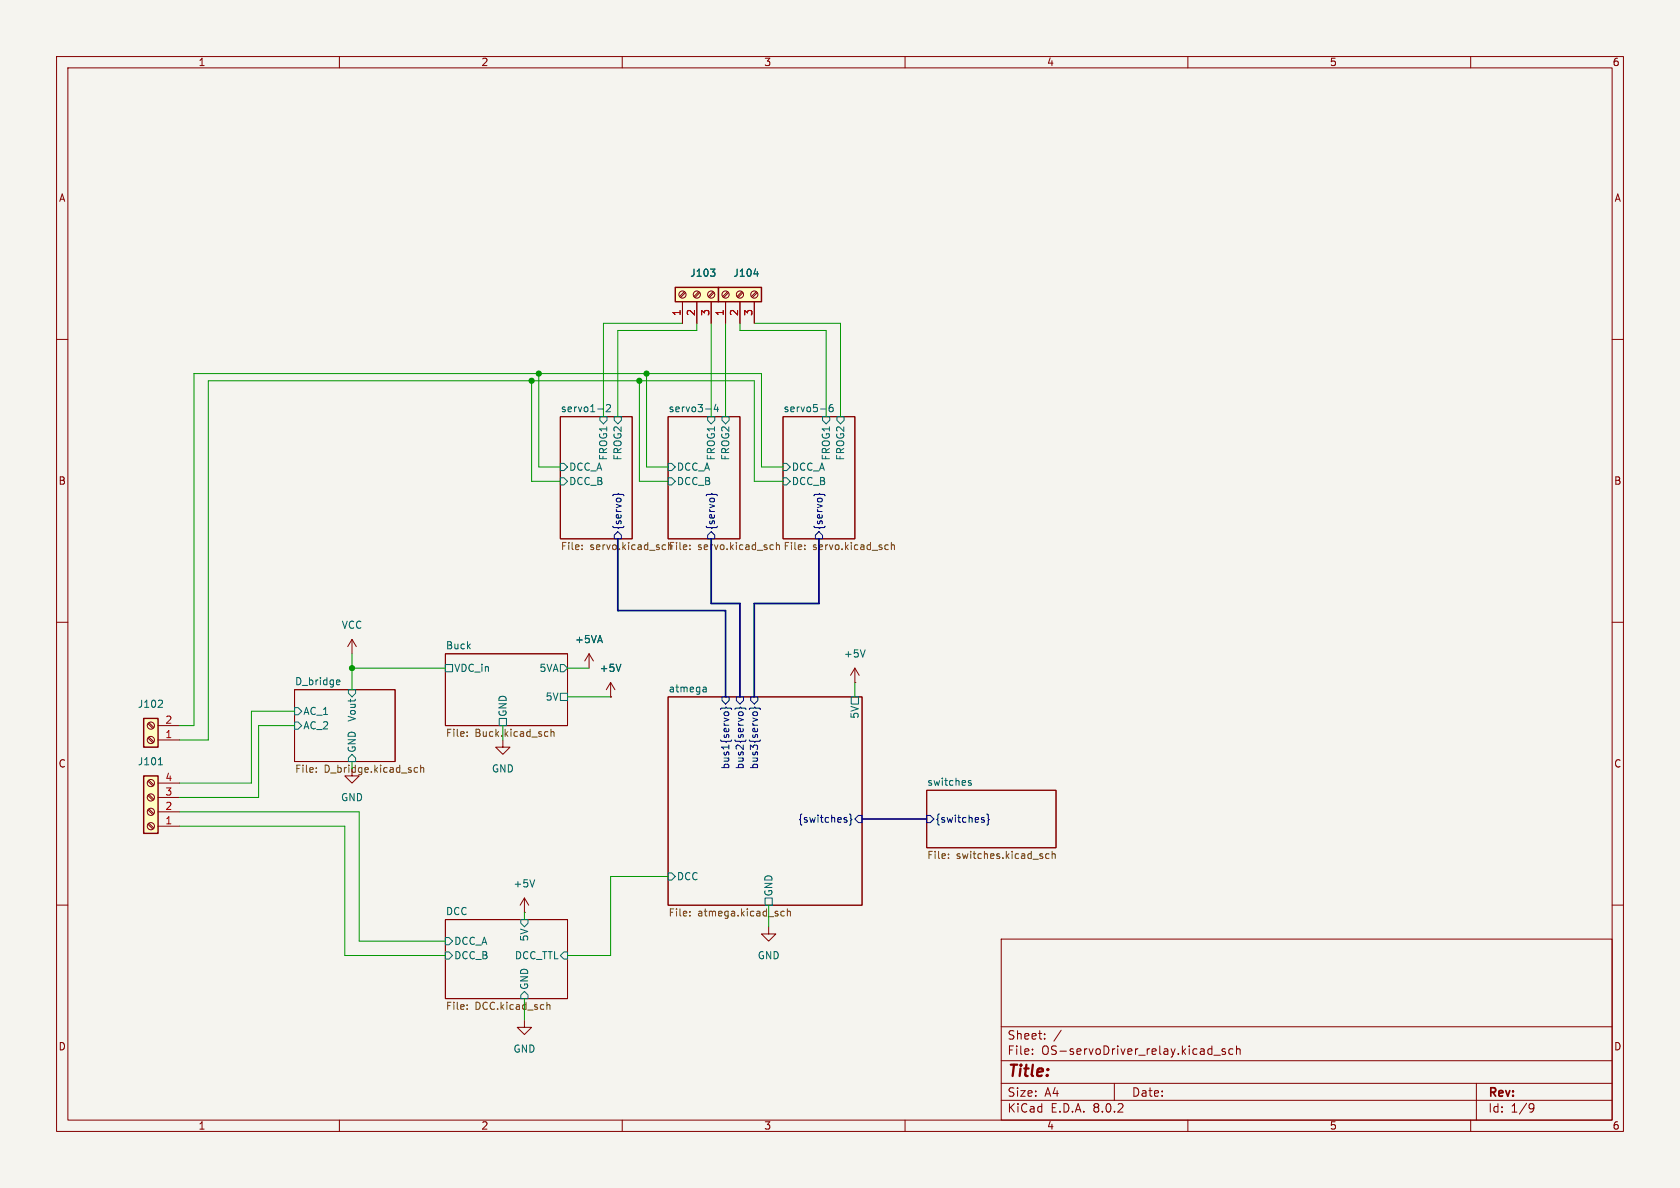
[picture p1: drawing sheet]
<svg xmlns="http://www.w3.org/2000/svg" width="297mm" height="210mm" viewBox="0 0 297 210" stroke-linecap="round" stroke-linejoin="round" font-family="sans-serif">
<path d="M0 0h297v210h-297z" fill="#f5f4ef" stroke="#f5f4ef" stroke-width=".18"/>
<g fill="none" stroke="#840000" stroke-width=".18">
<path d="M10 10h277v190h-277zM12 12h273v186h-273zM60 10v2M110 10v2M160 10v2M210 10v2M260 10v2M10 60h2M285 60h2M99.1 73.7h12.7v21.6h-12.7zM118.1 73.7h12.7v21.6h-12.7zM138.4 73.7h12.7v21.6h-12.7z"/>
<path d="M10 110h2M78.7 115.6h21.6v12.7h-21.6zM151.1 118.1l-.7 1.3M151.1 118.1v2.6M151.1 118.1l.8 1.3M285 110h2M52.1 121.9h17.7v12.7h-17.7zM107.9 123.2h.1M107.9 120.7l-.7 1.2M107.9 120.7v2.5M107.9 120.7l.8 1.2M118.1 123.2h34.3v36.8h-34.3z"/>
<path d="M151.1 120.7h.1M163.8 139.7h22.9v10.2h-22.9zM10 160h2M285 160h2M78.7 162.6h21.6v13.9h-21.6zM135.9 163.8v1.3h1.3l-1.3 1.3-1.3-1.3h1.3M177 166h108v32h-108zM60 198v2M110 198v2M160 198v2M177 194.5h108M177 191.5h108"/>
<path d="M177 187.5h108M177 181.5h108M182.5 186.3v.1M182.5 185.5v.1M184.7 183.6v.1M184.7 182.8v.1M187.6 182.1l-1.3 2M197 191.5v3M210 198v2M214.6 186.5h1.1M216.6 185.5l-.4-.1-.2 .2 .1 .2 .5 .2v.3h-.6M218 185.5l-.5-.1-.3 .3v.4l.2 .2h.6"/>
<path d="M218.6 185.5l.2-.1 .4 .1v.9M218.6 184.9v1.5M260 198v2M261 191.5v6.5M270.6 195.1l.5 .1a.99 .99 0 0 1-.4 1.4h-.2M271.2 195.7l-.3 .3h-.3"/>
</g>
<g fill="none" stroke="#006464" stroke-width=".18">
<path d="M105.7 72.3h1M106 73.7h1.3v.6l-.6 .6-.7-.6zM107.2 71.6l.5-.1 .2 .4-.8 .9h.8M108.6 73.7h1.3v.6l-.7 .6-.6-.6zM124.7 72.3h1M125.1 73.7h1.3v.6l-.7 .6-.6-.6zM126.6 71.5l-.3 .9h.7M126.9 71.9v.9M127.6 73.7h1.3v.6l-.6 .6-.7-.6zM145.1 72.3h.9M145.4 73.7h1.3v.6l-.7 .6-.6-.6zM147.2 71.5l-.4 .1a.86 .86 0 0 0 0 1.2l.4-.1 .1-.5-.2-.2h-.3l-.2 .2"/>
<path d="M148 73.7h1.2v.6l-.6 .6-.6-.6zM99.1 81.9h.6l.6 .7-.6 .6h-.6zM99.1 84.5h.6l.6 .6-.6 .6h-.6zM118.1 81.9h.6l.7 .7-.7 .6h-.6zM118.1 84.5h.6l.7 .6-.7 .6h-.6zM138.4 81.9h.7l.6 .7-.6 .6h-.7zM138.4 84.5h.7l.6 .6-.6 .6h-.7zM78.7 117.5h1.3v1.2h-1.3zM99.1 117.5h.6l.6 .6-.6 .6h-.6zM109.8 117.4l-.5 1.3M152.9 114.9l-.4 1.2M52.1 125.1h.6l.6 .6-.6 .7h-.6z"/>
<path d="M52.1 127.6h.6l.6 .7-.6 .6h-.6zM59.7 120.2l.3 .1 .1 .2-.6 .1M60 121h-.3M61.6 134l.6-.6 .7 .6v.6h-1.3zM61.6 121.9h1.3v.7l-.7 .6-.6-.6zM88.3 127h1.2v1.3h-1.2zM99.1 122.6h1.2v1.2h-1.2zM124.4 121.5h.4l.1 .8M124.9 122.3h-.5M124.9 121.8h-.5M150.5 123.2h1.3v1.3h-1.3zM171.7 138h-.3l-.2 .2v.1l.5 .2v.3h-.5"/>
<path d="M118.1 154.3h.6l.7 .6-.7 .7h-.6zM135.3 158.8h1.2v1.2h-1.2zM78.7 165.7h.7l.6 .7-.6 .6h-.7zM78.7 168.3h.7l.6 .6-.6 .6h-.7zM92.1 162.6h1.2v.6l-.6 .6-.6-.6zM92.7 175.3l.6 .6v.6h-1.2v-.6zM99.7 168.3h.6v1.2h-.6l-.6-.6z"/>
</g>
<g fill="none" stroke="#000084" stroke-width=".18">
<path d="M108.3 87.6l.2-.2h.6l.2-.2 .2 .2h.6l.2 .2M109.2 94l.7 .6v.7h-1.3v-.7zM124.9 87.6l.1-.2h.6l.2-.2 .2 .2h.6l.2 .2M125.7 94l.7 .6v.7h-1.3v-.7zM143.9 87.6l.2-.2h.6l.2-.2 .2 .2h.6l.1 .2M144.8 94l.6 .6v.7h-1.3v-.7zM127.4 125.4l.2-.2h.6l.2-.2 .1 .2h.7l.1 .2M127.6 123.2h1.3v.6l-.6 .7-.7-.7zM128 126.3l.1-.3 .1-.2 .5 .1 .1 .4M129.9 125.4l.2-.2h.6l.2-.2 .2 .2h.6l.2 .2M130.2 123.2h1.2v.6l-.6 .7-.6-.7zM130.5 126.3l.1-.3 .2-.2 .5 .1 .1 .4"/>
<path d="M132.5 125.4l.2-.2h.6l.1-.2 .2 .2h.6l.2 .2M132.7 123.2h1.3v.6l-.7 .7-.6-.7zM133.1 126.3v-.3l.2-.2 .5 .1 .1 .4M149.4 144.9l.3 .1 .1 .2-.2 .2h-.3M149.4 144.5l.3 .1M150.2 143.9l.2 .2v.6l.2 .2-.2 .2v.6l-.2 .1M151.8 144.1h.6v1.3h-.6l-.7-.6zM163.8 144.1h.7l.6 .7-.6 .6h-.7zM173.7 144.9l.3 .1v.2l-.1 .2h-.3M173.7 144.5l.3 .1M174.5 143.9l.2 .2v.6l.2 .2-.2 .2v.6l-.2 .1"/>
</g>
<g fill="none" stroke="#725600" stroke-width=".18">
<path d="M102.9 97v.2M102.9 96.4v.1M122 96.4v.1M122 97v.2M136.4 96.3l.3 .1M136.7 97.1l-.3 .1M137.3 96.4l.1-.1 .3 .1 .1 .8M137.3 95.9v1.3M142.3 97v.2M142.3 96.4v.1M156.7 96.3l.3 .1M157 97.1l-.3 .1"/>
<path d="M157.6 96.4l.2-.1 .3 .1v.8M157.6 95.9v1.3M55.9 136.4v.1M55.9 135.7v.2M73.3 136.4l.2 .1h.3M73.8 135.7h-.3l-.2 .1M74.4 135.8l.1-.1h.3l.1 .8M74.4 135.3v1.2M82.6 129.4v.1M82.6 130.1v.1M96.7 129.3l.2 .1M96.9 130.1l-.2 .1"/>
<path d="M97.4 128.9v1.3M97.4 129.5l.2-.2 .3 .1 .1 .8M167.7 151.6v.2M167.7 151v.1M185.5 151l-.4-.1-.2 .3 .1 .5h.5M186 151l.2-.1 .3 .1v.8M186 150.5v1.3M82.6 178.3v.1M82.6 177.7v.1M96.7 177.2v1.2M96.7 177.7l.2-.1 .3 .1v.7M122 161.8v.1"/>
<path d="M122 161.1v.2M138 161.7l.3 .2h.4M138.7 161.1h-.4l-.3 .2M139.2 161.2l.2-.1h.3v.8M139.2 160.7v1.2"/>
</g>
<path d="M127 50.8h7.6v2.5h-7.6z" fill="#ffffc2"/>
<path d="M127 50.8h7.6v2.5h-7.6z" fill="none" stroke="#840000" stroke-width=".25"/>
<g fill="none" stroke="#840000" stroke-width=".18">
<path d="M128.3 53.3v3.9M128.6 51.6l-.8 .8M128.8 51.7l-.9 .9M130.8 53.3v3.9M131.1 51.6l-.8 .8M131.3 51.7l-.8 .9M133.3 53.3v3.9M133.7 51.6l-.9 .8M133.9 51.7l-.9 .9"/>
<circle cx="128.3" cy="52.1" r=".63"/>
<circle cx="130.8" cy="52.1" r=".63"/>
<circle cx="133.3" cy="52.1" r=".63"/>
</g>
<path d="M133.3 48.4h.8" fill="none" stroke="#006464" stroke-width=".18"/>
<path d="M119.4 50.8h7.6v2.5h-7.6z" fill="#ffffc2"/>
<path d="M119.4 50.8h7.6v2.5h-7.6z" fill="none" stroke="#840000" stroke-width=".25"/>
<g fill="none" stroke="#840000" stroke-width=".18">
<path d="M120.6 53.3v3.9M121 51.6l-.9 .8M121.2 51.7l-.9 .9M123.2 53.3v3.9M123.5 51.6l-.8 .8M123.7 51.7l-.8 .9M125.7 53.3v3.9M126.1 51.6l-.9 .8M126.2 51.7l-.8 .9M62.2 113l-.7 1.3M62.2 113v2.6M62.2 113l.8 1.3"/>
<circle cx="120.6" cy="52.1" r=".63"/>
<circle cx="123.2" cy="52.1" r=".63"/>
<circle cx="125.7" cy="52.1" r=".63"/>
</g>
<path d="M125.6 47.6h.8l-.4 .5M126.3 48.1l.1 .2-.1 .5" fill="none" stroke="#006464" stroke-width=".18"/>
<path d="M25.4 127h2.5v5.1h-2.5z" fill="#ffffc2"/>
<path d="M25.4 127h2.5v5.1h-2.5z" fill="none" stroke="#840000" stroke-width=".25"/>
<g fill="none" stroke="#840000" stroke-width=".18">
<path d="M26.2 127.9l.8 .9M26.2 130.5l.8 .8M26.3 127.8l.9 .8M26.3 130.3l.9 .8M27.9 130.8h3.8M27.9 128.3h3.8M62.2 135.9v1.3h1.3l-1.3 1.2-1.2-1.2h1.2M88.9 130.8v1.3h1.3l-1.3 1.3-1.3-1.3h1.3"/>
<circle cx="26.7" cy="128.3" r=".63"/>
<circle cx="26.7" cy="130.8" r=".63"/>
</g>
<path d="M28.6 123.8l.1 .2v.3l-.8 .7h.8" fill="none" stroke="#006464" stroke-width=".18"/>
<path d="M25.4 137.2h2.5v10.1h-2.5z" fill="#ffffc2"/>
<path d="M25.4 137.2h2.5v10.1h-2.5z" fill="none" stroke="#840000" stroke-width=".25"/>
<g fill="none" stroke="#840000" stroke-width=".18">
<path d="M120.6 53.3v3.9M123.2 53.3v3.9M125.7 53.3v3.9M128.3 53.3v3.9M130.8 53.3v3.9M133.3 53.3v3.9M104.1 115.6l-.7 1.2M104.1 115.6v2.5M104.1 115.6l.8 1.2M26.2 138.1l.8 .8M26.3 137.9l.9 .9M27.9 138.4h3.8"/>
<path d="M107.9 123.2h.1M26.2 140.6l.8 .9M26.2 143.2l.8 .8M26.2 145.7l.8 .9M26.3 140.5l.9 .8M26.3 143l.9 .8M26.3 145.5l.9 .9M27.9 146.1h3.8M27.9 143.5h3.8M27.9 141h3.8M92.7 158.8l-.8 1.2M92.7 158.8v2.5"/>
<path d="M92.7 158.8l.8 1.2M92.7 161.3h.1M92.7 180.3v1.3h1.3l-1.3 1.3-1.3-1.3h1.3"/>
<circle cx="26.7" cy="138.4" r=".63"/>
<circle cx="26.7" cy="143.5" r=".63"/>
<circle cx="26.7" cy="146" r=".63"/>
<circle cx="26.7" cy="141" r=".63"/>
</g>
<path d="M125.6 47.6h.8l-.4 .5M126.3 48.1l.1 .2-.1 .5M133.3 48.4h.8M109.8 117.4l-.5 1.3M28 135.2h.7M94.5 155.5l-.4 1.3" fill="none" stroke="#006464" stroke-width=".18"/>
<path d="M109.2 95.3v12.7h19.1v15.2M125.7 95.3v11.4h5.1v16.5M144.8 95.3v11.4h-11.5v16.5M152.4 144.8h11.4" fill="none" stroke="#000084" stroke-width=".3"/>
<g fill="none" stroke="#009600" stroke-width=".18">
<path d="M120.6 57.2h-13.9v16.5M123.2 57.2v1.2h-14v15.3M125.7 57.2v16.5M128.3 57.2v16.5M130.8 57.2v1.2h15.2v15.3M133.3 57.2h15.3v16.5M94 67.3v17.8h5.1M95.2 66v16.6h3.9M113 67.3v17.8h5.1M114.3 66v16.6h3.8M138.4 82.6h-3.8v-16.6h-100.3v62.3h-2.6M138.4 85.1h-5.1v-17.8h-96.5v63.5h-5.1"/>
<path d="M62.2 118.1h16.5M62.2 115.6v6.3M100.3 118.1h3.8M52.1 128.3h-6.4v12.7h-14M52.1 125.7h-7.7v12.7h-12.7M62.2 134.6v1.3M88.9 128.3v2.5M100.3 123.2h7.6M151.1 120.7v2.5M31.7 146.1h29.3v22.8h17.7M31.7 143.5h31.8v22.9h15.2M118.1 154.9h-10.2v14h-7.6"/>
<path d="M92.7 161.3v1.3M92.7 176.5v3.8M135.9 160v3.8"/>
</g>
<g fill="#009600" stroke="#009600" stroke-width=".18">
<circle cx="114.3" cy="66" r=".46"/>
<circle cx="113" cy="67.3" r=".46"/>
<circle cx="94" cy="67.3" r=".46"/>
<circle cx="95.2" cy="66" r=".46"/>
<circle cx="62.2" cy="118.1" r=".46"/>
</g>
<text font-size="2.8" fill="#840000" x="178" y="190.9">Title:</text>
<g font-size="2.1" fill="#840000">
<text x="178" y="184">Sheet:</text>
<text x="178" y="186.7">File:</text>
<text x="184.1" y="186.7">OS-servoDriver_relay.kicad_sch</text>
<text x="178" y="196.9">KiCad</text>
<text x="178" y="194.1">Size:</text>
<text x="184.7" y="194.1">A4</text>
<text x="185.7" y="196.9">E.D.A.</text>
<text x="193.3" y="196.9">8.0.2</text>
<text x="200" y="194.1">Date:</text>
<text x="263" y="194.3">Rev:</text>
<text x="263" y="196.9">Id:</text>
<text x="267.1" y="196.9">1/9</text>
</g>
<g font-size="1.8" fill="#840000">
<text x="35" y="11.9">1</text>
<text x="85" y="11.9">2</text>
<text x="135" y="11.9">3</text>
<text x="185" y="11.9">4</text>
<text x="235" y="11.9">5</text>
<text x="285" y="11.9">6</text>
<text x="10.3" y="35.9">A</text>
<text x="285.3" y="35.9">A</text>
<text x="10.3" y="85.9">B</text>
<text x="285.3" y="85.9">B</text>
<text x="10.3" y="135.9">C</text>
<text x="285.3" y="135.9">C</text>
<text x="10.3" y="185.9">D</text>
<text x="285.3" y="185.9">D</text>
<text x="35" y="199.9">1</text>
<text x="85" y="199.9">2</text>
<text x="135" y="199.9">3</text>
<text x="185" y="199.9">4</text>
<text x="235" y="199.9">5</text>
<text x="285" y="199.9">6</text>
</g>
<g font-size="1.8" fill="#006464">
<text x="121.9" y="49.1">J103</text>
<text x="129.5" y="49.1">J104</text>
<text x="99.1" y="72.9">servo1-2</text>
<text x="118.1" y="72.9">servo3-4</text>
<text x="138.4" y="72.9">servo5-6</text>
<text x="100.5" y="83.4">DCC_A</text>
<text x="107.5" y="81.5" transform="rotate(-90 107.5 81.5)">FROG1</text>
<text x="110.1" y="81.5" transform="rotate(-90 110.1 81.5)">FROG2</text>
<text x="119.6" y="83.4">DCC_A</text>
<text x="126.6" y="81.5" transform="rotate(-90 126.6 81.5)">FROG1</text>
<text x="129.1" y="81.5" transform="rotate(-90 129.1 81.5)">FROG2</text>
<text x="139.9" y="83.4">DCC_A</text>
<text x="146.9" y="81.5" transform="rotate(-90 146.9 81.5)">FROG1</text>
<text x="149.5" y="81.5" transform="rotate(-90 149.5 81.5)">FROG2</text>
<text x="100.5" y="86">DCC_B</text>
<text x="119.6" y="86">DCC_B</text>
<text x="139.9" y="86">DCC_B</text>
<text x="60.3" y="111.4">VCC</text>
<text x="101.6" y="113.9">+5VA</text>
<text x="78.7" y="114.9">Buck</text>
<text x="80.2" y="119">VDC_in</text>
<text x="95.3" y="119">5VA</text>
<text x="105.9" y="119">+5V</text>
<text x="149.1" y="116.4">+5V</text>
<text x="24.3" y="125.3">J102</text>
<text x="52.1" y="121.2">D_bridge</text>
<text x="96.4" y="124.1">5V</text>
<text x="118.1" y="122.5">atmega</text>
<text x="53.5" y="126.6">AC_1</text>
<text x="53.5" y="129.1">AC_2</text>
<text x="63.1" y="127.7" transform="rotate(-90 63.1 127.7)">Vout</text>
<text x="89.8" y="126.8" transform="rotate(-90 89.8 126.8)">GND</text>
<text x="152" y="127.2" transform="rotate(-90 152 127.2)">5V</text>
<text x="24.3" y="135.5">J101</text>
<text x="63.1" y="133.2" transform="rotate(-90 63.1 133.2)">GND</text>
<text x="86.9" y="136.8">GND</text>
<text x="60.2" y="141.8">GND</text>
<text x="163.8" y="139">switches</text>
<text x="119.6" y="155.8">DCC</text>
<text x="78.7" y="161.8">DCC</text>
<text x="90.7" y="157.1">+5V</text>
<text x="136.8" y="158.6" transform="rotate(-90 136.8 158.6)">GND</text>
<text x="80.2" y="167.2">DCC_A</text>
<text x="93.6" y="166.5" transform="rotate(-90 93.6 166.5)">5V</text>
<text x="80.2" y="169.8">DCC_B</text>
<text x="90.9" y="169.8">DCC_TTL</text>
<text x="133.9" y="169.8">GND</text>
<text x="93.6" y="175.1" transform="rotate(-90 93.6 175.1)">GND</text>
<text x="90.7" y="186.3">GND</text>
</g>
<g font-size="1.8" fill="#a90000">
<text x="120.4" y="56" transform="rotate(-90 120.4 56)">1</text>
<text x="122.9" y="56" transform="rotate(-90 122.9 56)">2</text>
<text x="125.5" y="56" transform="rotate(-90 125.5 56)">3</text>
<text x="128" y="56" transform="rotate(-90 128 56)">1</text>
<text x="130.6" y="56" transform="rotate(-90 130.6 56)">2</text>
<text x="133.1" y="56" transform="rotate(-90 133.1 56)">3</text>
<text x="29.1" y="130.6">1</text>
<text x="29.1" y="128">2</text>
<text x="29.1" y="143.3">2</text>
<text x="29.1" y="140.7">3</text>
<text x="29.1" y="138.2">4</text>
<text x="29.1" y="145.8">1</text>
</g>
<g font-size="1.8" fill="#000084">
<text x="110.1" y="93.8" transform="rotate(-90 110.1 93.8)">{servo}</text>
<text x="126.6" y="93.8" transform="rotate(-90 126.6 93.8)">{servo}</text>
<text x="145.6" y="93.8" transform="rotate(-90 145.6 93.8)">{servo}</text>
<text x="129.1" y="136.1" transform="rotate(-90 129.1 136.1)">bus1{servo}</text>
<text x="131.7" y="136.1" transform="rotate(-90 131.7 136.1)">bus2{servo}</text>
<text x="134.2" y="136.1" transform="rotate(-90 134.2 136.1)">bus3{servo}</text>
<text x="141" y="145.6">{switches}</text>
<text x="165.3" y="145.6">{switches}</text>
</g>
<g font-size="1.8" fill="#725600">
<text x="99.1" y="97.6">File:</text>
<text x="104.3" y="97.6">servo.kicad_sch File:</text>
<text x="123.3" y="97.6">servo.kicad_sch</text>
<text x="138.4" y="97.6">File:</text>
<text x="143.7" y="97.6">servo.kicad_sch</text>
<text x="78.7" y="130.6">File:</text>
<text x="84" y="130.6">Buck.kicad_sch</text>
<text x="52.1" y="136.9">File:</text>
<text x="57.3" y="136.9">D_bridge.kicad_sch</text>
<text x="163.8" y="152.2">File:</text>
<text x="169.1" y="152.2">switches.kicad_sch</text>
<text x="118.1" y="162.3">File:</text>
<text x="123.3" y="162.3">atmega.kicad_sch</text>
<text x="78.7" y="178.8">File:</text>
<text x="84" y="178.8">DCC.kicad_sch</text>
</g>
</svg>
